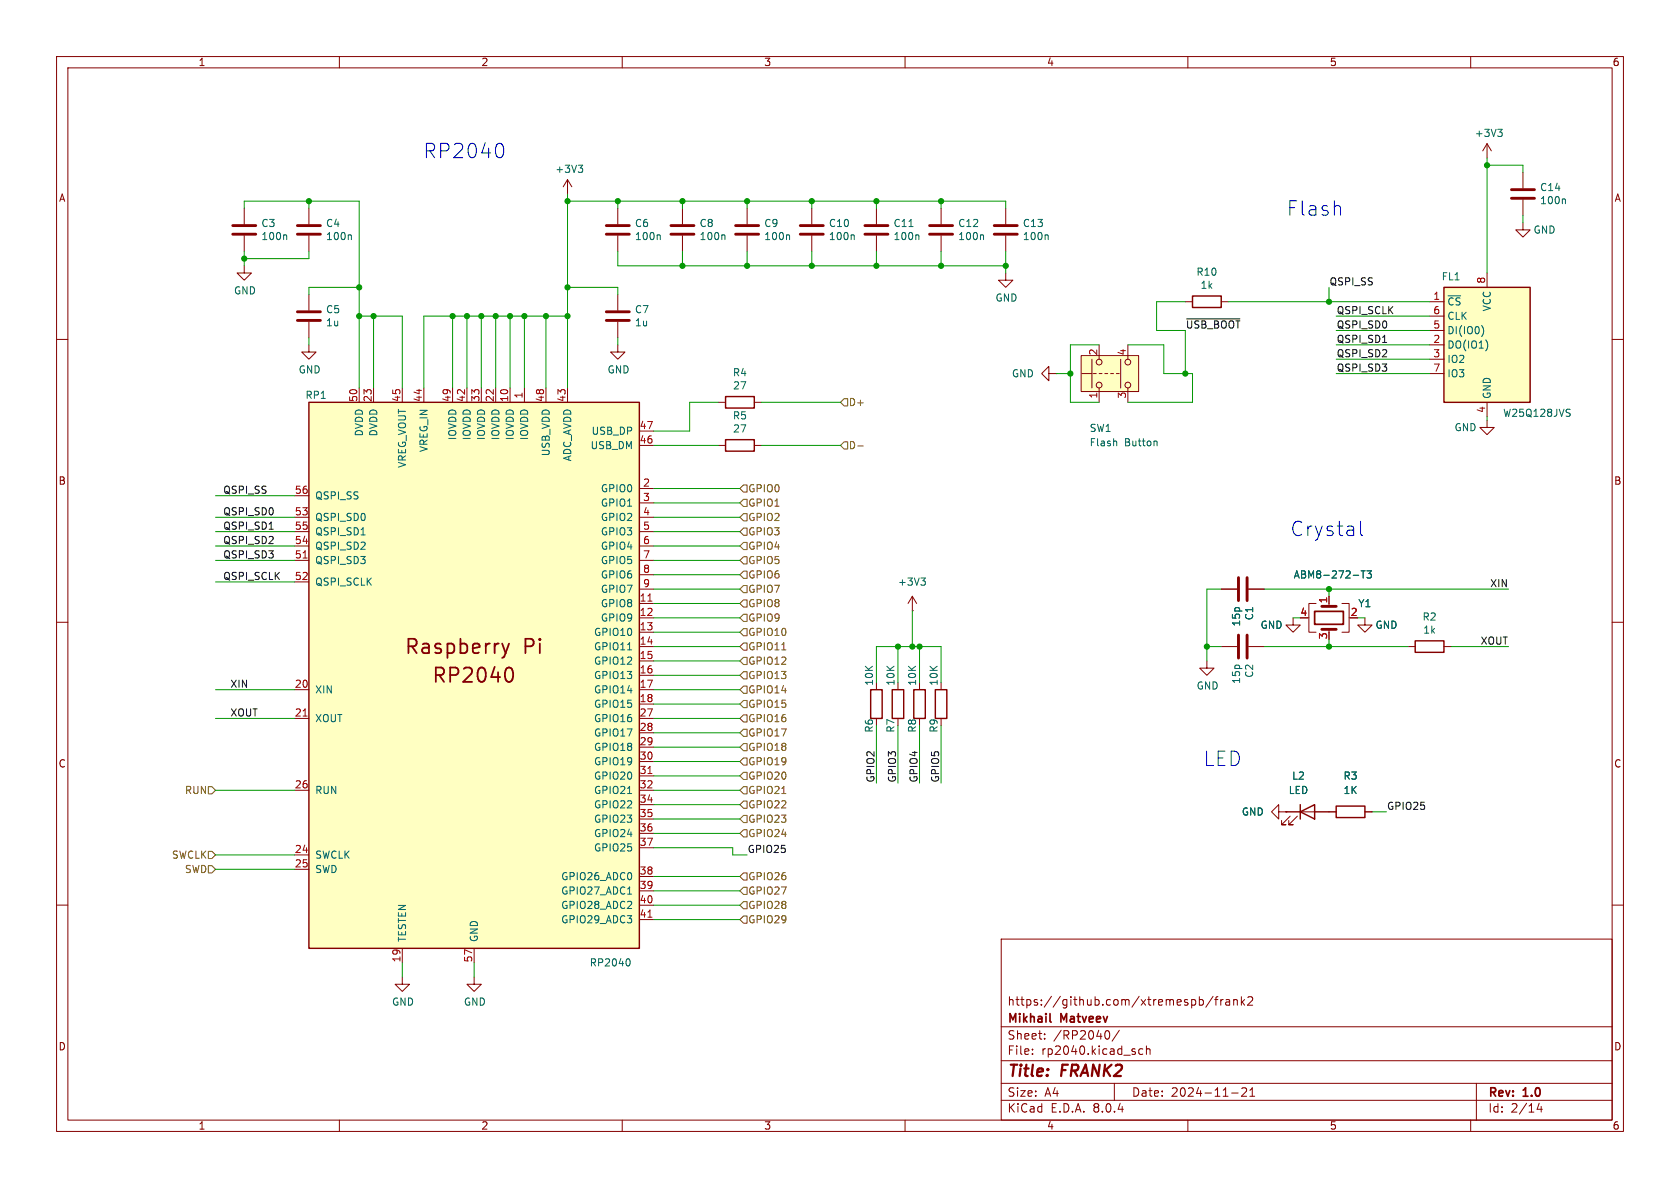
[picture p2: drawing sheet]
<svg xmlns="http://www.w3.org/2000/svg" width="297mm" height="210mm" viewBox="0 0 297 210" stroke-linecap="round" stroke-linejoin="round" font-family="sans-serif">
<g fill="none" stroke="#840000" stroke-width=".18">
<path d="M10 10h277v190h-277zM12 12h273v186h-273zM60 10v2M110 10v2M160 10v2M210 10v2M260 10v2M10 60h2M285 60h2M10 110h2M285 110h2M10 160h2"/>
<path d="M285 160h2M177 166h108v32h-108zM212 176.2v1.5M212 176.8l.5-.1 .2 .3v.4l-.1 .2h-.6M214.5 176.1l-1.3 2M214.7 176.7h.6M215.3 176.2l-.3 .2v1.3M215.8 176.7v1M216.2 176.7l-.2 .1-.2 .2M216.7 176.8h.6l.1 .9M217.4 177.1h-.5a.29 .29 0 0 0-.2 .3 .29 .29 0 0 0 .2 .3l.5-.1M218.1 176.8l.2-.1 .4 .1v.9"/>
<path d="M218.1 176.7v1M219.5 176.2v1.5M219.6 177.1l.4 .6M220 176.7l-.5 .6M220.6 176.3l.6-.1 .2 .1 .1 .3-1 1.1h1M60 198v2M110 198v2M160 198v2M177 194.5h108M177 191.5h108M177 187.5h108M177 181.5h108"/>
<path d="M182.5 186.3v.1M182.5 185.5v.1M184.7 183.6v.1M184.7 182.8v.1M195.7 182.2a.81 .81 0 0 1 .6 .6 .81 .81 0 0 1-.3 .8l-.3 .1M197 191.5v3M197.9 182.1l-1.3 2M202 185.5l-.4-.1-.3 .3v.4l.2 .2h.5M202.7 185.5l.2-.1 .3 .1 .1 .9M202.7 184.9v1.5M210 198v2M217.7 193.2h1.2"/>
<path d="M219.5 192.4l.6-.1 .2 .1 .1 .3-.9 1.1h.9M221 193.8h.8M221 192.7l.4-.4v1.5M260 198v2M261 191.5v6.5M272.1 195l-.4 1.1h1M272.5 195.6v1"/>
</g>
<path d="M185.6 180.5l.2 .2" fill="none" stroke="#840000" stroke-width=".3"/>
<path d="M54.6 71.1h58.4v96.5h-58.4z" fill="#ffffc2"/>
<path d="M54.6 71.1h58.4v96.5h-58.4zM128.3 70.1h5v2h-5zM128.3 77.7h5v2.1h-5zM250.2 113.3h5.1v2h-5.1zM229.9 143.5l2.5-1.3v2.6zM229.9 142.2v2.6M236.2 142.5h5.1v2h-5.1z" fill="none" stroke="#840000" stroke-width=".25"/>
<path d="M88.8 113.8l.6 1.7M89.4 115.5l-.3 .6-.3 .2M89.9 118a.65 .65 0 0 1 .7 .5 1.49 1.49 0 0 1-.5 2h-.2M90 113.8l-.6 1.7" fill="none" stroke="#840000" stroke-width=".32"/>
<g fill="none" stroke="#840000" stroke-width=".18">
<path d="M166.4 36.8v2.8M166.4 41.7v2.8M63.5 68.6v2.5M66 68.6v2.5M71.1 68.6v2.5M74.9 68.6v2.5M80 68.6v2.5M82.5 68.6v2.5M85.1 68.6v2.5M87.6 68.6v2.5M90.2 68.6v2.5M92.7 68.6v2.5"/>
<path d="M96.5 68.6v2.5M100.3 68.6v2.5M113 78.7h2.6M113 76.2h2.6M127 78.7h1.3M127 71.1h1.3M133.3 78.7h1.3M133.3 71.1h1.3M262.9 74.3v1.3h1.3l-1.3 1.2-1.3-1.2h1.3M52.1 91.4h2.5M52.1 94h2.5M52.1 99.1h2.5"/>
<path d="M52.1 96.5h2.5M52.1 87.6h2.5M113 86.4h2.6M113 88.9h2.6M113 91.4h2.6M113 94h2.6M113 99.1h2.6M113 96.5h2.6M52.1 102.9h2.5M113 106.7h2.6M113 109.2h2.6M113 111.8h2.6"/>
<path d="M113 114.3h2.6M113 116.8h2.6M113 119.4h2.6M113 101.6h2.6M113 104.1h2.6M213.4 116.8v1.3h1.2l-1.2 1.3-1.3-1.3h1.3M215.9 114.3h2.8M215.9 104.1h2.8M220.7 114.3h2.8M220.7 104.1h2.8M228.6 109.2v1.3h1.3l-1.3 1.3-1.3-1.3h1.3M231.1 109.2h.3"/>
<path d="M232.7 106.7h-1.3v5.1h1.3M234.9 105.4v1.3M234.9 111.3v.5M237.2 106.7h1.3v5.1h-1.3M241.3 109.2v1.3h1.3l-1.3 1.3-1.3-1.3h1.3M248.9 114.3h1.3M255.3 114.3h1.2M52.1 121.9h2.5M52.1 127h2.5M52.1 139.7h2.5M113 121.9h2.6M113 124.5h2.6"/>
<path d="M113 127h2.6M113 139.7h2.6M113 129.5h2.6M113 132.1h2.6M113 134.6h2.6M113 137.2h2.6M52.1 151.1h2.5M52.1 153.7h2.5M113 142.2h2.6M113 144.8h2.6M113 147.3h2.6M113 149.9h2.6"/>
<path d="M113 154.9h2.6M113 157.5h2.6M227.3 143.5h8.9M228.1 144.3l-1.5 1.5h.7h-.7v-.8M229.4 144.3l-1.6 1.5h.8h-.8v-.8M241.3 143.5h1.3M71.1 167.6v2.6M83.8 167.6v2.6M113 160h2.6M113 162.6h2.6"/>
</g>
<path d="M53.6 98.6h.7M114.5 106.3h.8M53.6 126.6h.7M114.5 136.7h.8M114.5 162.1h.8" fill="none" stroke="#a90000" stroke-width=".18"/>
<path d="M173.7 41.5l.2 .2v.7M63.8 94.6h.8M110.9 114.9h.8M239.2 101.7h1M240.6 100.9h.8M241 100.9v1.3M241.7 100.9h.7l-.4 .5 .4 .1v.6l-.2 .1-.5-.1M110.9 140.3h.8M110.9 158.1h.8M111.1 169.5a.79 .79 0 0 1 0 1.3" fill="none" stroke="#006464" stroke-width=".18"/>
<path d="M164.3 39.9h4.1M164.3 41.4h4.1M218.9 102.1v4.1M218.9 112.3v4M220.5 102.1v4.1M220.5 112.3v4M233.7 107.2h2.5M233.7 111.3h2.5" fill="none" stroke="#840000" stroke-width=".51"/>
<path d="M232.4 108.1h5.1v2.3h-5.1z" fill="none" stroke="#840000" stroke-width=".3"/>
<path d="M255.3 50.8h15.2v20.3h-15.2z" fill="#ffffc2"/>
<path d="M210.8 52.3h5.1v2.1h-5.1zM255.3 50.8h15.2v20.3h-15.2z" fill="none" stroke="#840000" stroke-width=".25"/>
<g fill="none" stroke="#840000" stroke-width=".18">
<path d="M143.5 36.8v2.8M154.9 36.8v2.8M177.8 36.8v2.8M262.9 25.4v2.5M262.9 25.4l-.8 1.3M262.9 25.4l.8 1.3M269.2 39.4v1.2h1.3l-1.3 1.3-1.2-1.3h1.2M269.2 30.5v2.8M269.2 35.3v2.8M143.5 41.7v2.8M154.9 41.7v2.8M177.8 48.3v1.2h1.3l-1.3 1.3-1.3-1.3h1.3"/>
<path d="M177.8 41.7v2.8M209.5 53.3h1.3M215.9 53.3h1.3M252.7 53.3h2.6M252.7 58.4h2.6M252.7 55.9h2.6M262.9 48.3v2.5M185.4 66v-1.2l-1.3 1.2 1.3 1.3v-1.3h1.3M186.7 66h.1M252.7 61h2.6M252.7 63.5h2.6M252.7 66h2.6"/>
<path d="M262.9 71.1v2.6"/>
</g>
<path d="M264.8 22.9h.8l-.5 .4M265.3 23.3l.3 .3v.3l-.3 .2M276.6 35.2l.1 .1v.7M150.8 41.5l.2 .2v.7M160.7 40.1h.7M162.3 41.5l.1 .2v.7M185.1 41.5l.2 .2v.7M262 57.6a1.49 1.49 0 0 1 0 1.8M263 60.6v.9M277.1 72.3l.5 .1M277.3 73l.3 .2-.3 .4" fill="none" stroke="#006464" stroke-width=".18"/>
<path d="M141.5 39.9h4M152.9 39.9h4.1M175.8 39.9h4M267.2 35.1h4.1M267.2 33.5h4.1M141.5 41.4h4M152.9 41.4h4.1M175.8 41.4h4" fill="none" stroke="#840000" stroke-width=".51"/>
<path d="M191.1 62.9h10.2v6.3h-10.2z" fill="#ffffc2"/>
<g fill="none" stroke="#840000" stroke-width=".18">
<path d="M43.2 36.8v2.8M54.6 36.8v2.8M100.3 31.8l-.7 1.2M100.3 31.8v2.5M100.3 31.8l.8 1.2M109.2 36.8v2.8M120.6 36.8v2.8M132.1 36.8v2.8M43.2 47v1.3h1.2l-1.2 1.2-1.3-1.2h1.3M43.2 41.7v2.8M54.6 41.7v2.8M54.6 52.1v2.8"/>
<path d="M54.6 56.9v2.8M109.2 41.7v2.8M109.2 52.1v2.8M109.2 56.9v2.8M120.6 41.7v2.8M132.1 41.7v2.8M54.6 61v1.2h1.3l-1.3 1.3-1.3-1.3h1.3M109.2 61v1.2h1.3l-1.3 1.3-1.3-1.3h1.3M191.1 62.9h10.2v6.3h-10.2zM191.3 66h1.7M193 63.5v5.1M193.3 66h.5"/>
<path d="M194.3 66h.5M194.3 61v2.5M194.3 68.6v2.5M195.3 66h.5M196.3 66h.5M197.4 66h.5M198.1 63.5v5.1M199.4 61v2.5M199.4 68.6v2.5M161.3 108h.1M161.3 105.4l-.8 1.3M161.3 105.4v2.6"/>
<path d="M161.3 105.4l.8 1.3M215.9 104.1h2.8M220.7 104.1h2.8M234.9 105.4v1.3M154.9 120.7v1.2M158.7 120.7v1.2M162.6 120.7v1.2M166.4 120.7v1.2M226.1 143.5v-1.3l-1.3 1.3 1.3 1.3v-1.3h1.2M227.3 143.5h.1M227.3 143.5h2.6M232.4 143.5h3.8"/>
<path d="M241.3 143.5h1.3M71.1 172.7v1.3h1.3l-1.3 1.3-1.3-1.3h1.3M83.8 172.7v1.3h1.3l-1.3 1.3-1.3-1.3h1.3"/>
<circle cx="194.3" cy="68.1" r=".51"/>
<circle cx="194.3" cy="64" r=".51"/>
<circle cx="199.4" cy="68.1" r=".51"/>
<circle cx="199.4" cy="64" r=".51"/>
</g>
<g fill="none" stroke="#006464" stroke-width=".18">
<path d="M102.2 29.2h.8l-.4 .5M102.8 29.7l.2 .2v.3l-.2 .3M50.5 41.5l.2 .2v.7M61.9 41.5l.2 .2v.7M116.5 41.5l.2 .2v.7M128 41.5l.2 .2v.7M139.4 41.5l.2 .2v.7M197.4 78v.8M204.4 78l.2 .1v.7M162.8 102.2h.8l-.4 .5M163.3 102.7l.3 .2v.3l-.3 .2M239.2 101.7h1"/>
<path d="M240.6 100.9h.8M241 100.9v1.3M241.7 100.9h.7l-.4 .5 .4 .1v.6l-.2 .1-.5-.1"/>
</g>
<path d="M153.9 121.9h2.1v5.1h-2.1zM157.7 121.9h2.1v5.1h-2.1zM161.5 121.9h2.1v5.1h-2.1zM165.4 121.9h2v5.1h-2z" fill="none" stroke="#840000" stroke-width=".25"/>
<g fill="none" stroke="#840000" stroke-width=".51">
<path d="M41.1 39.9h4.1M52.6 39.9h4M107.2 39.9h4.1M118.6 39.9h4.1M130 39.9h4.1M41.1 41.4h4.1M52.6 41.4h4M52.6 56.6h4M52.6 55.1h4M107.2 41.4h4.1M107.2 56.6h4.1M107.2 55.1h4.1"/>
<path d="M118.6 41.4h4.1M130 41.4h4.1"/>
</g>
<g fill="none" stroke="#725600" stroke-width=".18">
<path d="M149.2 78.1h.7v1.3h-.7l-.6-.7zM149.2 70.5h.7v1.3h-.7l-.6-.7zM151.6 78.8h1M131.4 98.4h.7v1.3h-.7l-.6-.6zM131.4 93.3h.7v1.3h-.7l-.6-.6zM131.4 88.3h.7v1.2h-.7l-.6-.6zM131.4 95.9h.7v1.3h-.7l-.6-.7zM131.4 85.7h.7v1.3h-.7l-.6-.6zM131.4 90.8h.7v1.3h-.7l-.6-.7zM131.4 106h.7v1.3h-.7l-.6-.6zM131.4 103.5h.7v1.3h-.7l-.6-.7zM131.4 111.1h.7v1.3h-.7l-.6-.6z"/>
<path d="M131.4 118.7h.7v1.3h-.7l-.6-.6zM131.4 101h.7v1.2h-.7l-.6-.6zM131.4 108.6h.7v1.3h-.7l-.6-.7zM131.4 113.7h.7v1.2h-.7l-.6-.6zM131.4 116.2h.7v1.3h-.7l-.6-.7zM138.2 114.9h.7M36.8 139.1h.7l.6 .6-.6 .6h-.7zM131.4 126.4h.7v1.2h-.7l-.6-.6zM131.4 123.8h.7v1.3h-.7l-.6-.6zM131.4 121.3h.7v1.3h-.7l-.6-.7zM131.4 136.5h.7v1.3h-.7l-.6-.6zM131.4 139.1h.7v1.2h-.7l-.6-.6z"/>
<path d="M131.4 131.4h.7v1.3h-.7l-.6-.6zM131.4 128.9h.7v1.3h-.7l-.6-.7zM131.4 134h.7v1.3h-.7l-.6-.7zM36.8 153h.7l.6 .7-.6 .6h-.7zM36.8 150.5h.7l.6 .6-.6 .7h-.7zM131.4 146.7h.7v1.3h-.7l-.6-.7zM131.4 144.1h.7v1.3h-.7l-.6-.6zM131.4 141.6h.7v1.3h-.7l-.6-.7zM131.4 159.4h.7v1.3h-.7l-.6-.7zM131.4 154.3h.7v1.3h-.7l-.6-.7zM131.4 156.8h.7v1.3h-.7l-.6-.6zM138.2 140.3h.7"/>
<path d="M131.4 161.9h.7v1.3h-.7l-.6-.6z"/>
</g>
<path d="M209.8 56.4h9.4M244.4 60.5h.7M47.6 93.6h.7" fill="none" stroke="#0f0f0f" stroke-width=".18"/>
<path d="M88.4 25.3a1.49 1.49 0 0 1 .5 2.1l-.5 .5M240.5 92.1v2.2l.4 .4" fill="none" stroke="#0000c2" stroke-width=".18"/>
<g fill="none" stroke="#009600" stroke-width=".18">
<path d="M43.2 36.8v-1.2h20.3v33M54.6 35.6v1.2M100.3 35.6h77.5v1.2M100.3 34.3v34.3M109.2 35.6v1.2M120.6 35.6v1.2M132.1 35.6v1.2M143.5 35.6v1.2M154.9 35.6v1.2M166.4 35.6v1.2M262.9 27.9v20.4M262.9 29.2h6.3v1.3"/>
<path d="M269.2 38.1v1.3M43.2 44.5v2.5M54.6 44.5v1.2h-11.4M54.6 59.7v1.3M63.5 50.8h-8.9v1.3M63.5 55.9h7.6v12.7M66 55.9v12.7M80 55.9v12.7M82.5 55.9v12.7M85.1 55.9v12.7M87.6 55.9v12.7M90.2 55.9v12.7"/>
<path d="M92.7 55.9v12.7M96.5 55.9v12.7M100.3 50.8h8.9v1.3M100.3 55.9h-25.4v12.7M109.2 44.5v2.5h68.6M109.2 59.7v1.3M120.6 44.5v2.5M132.1 44.5v2.5M143.5 44.5v2.5M154.9 44.5v2.5M166.4 44.5v2.5M177.8 44.5v3.8"/>
<path d="M209.5 53.3h-5v5.1h5v7.6M217.2 53.3h35.5M234.9 50.8v2.5M236.2 55.9h16.5M236.2 58.4h16.5M115.6 78.7h11.4M127 71.1h-5.1v5.1h-6.3M134.6 78.7h14M134.6 71.1h14M186.7 66h2.5M194.3 61h-5.1v10.1h5.1M199.4 61h6.3v5h5.1v5.1h-11.4"/>
<path d="M236.2 66h16.5M236.2 61h16.5M236.2 63.5h16.5M262.9 73.7v.6M38.1 91.4h14M38.1 96.5h14M38.1 99.1h14M38.1 94h14M38.1 87.6h14M115.6 88.9h15.2M115.6 91.4h15.2M115.6 86.4h15.2"/>
<path d="M115.6 96.5h15.2M115.6 99.1h15.2M115.6 94h15.2M38.1 102.9h14M115.6 104.1h15.2M115.6 109.2h15.2M115.6 106.7h15.2M115.6 101.6h15.2M115.6 111.8h15.2M115.6 114.3h15.2M115.6 116.8h15.2M115.6 119.4h15.2"/>
<path d="M158.7 114.3v6.4M161.3 108v6.3M162.6 114.3v6.4M213.4 114.3h2.5M215.9 104.1h-2.5v12.7M223.5 104.1h43.2M223.5 114.3h25.4M228.6 109.2h1.3M234.9 104.1v1.3M234.9 113v1.3M240 109.2h1.3M256.5 114.3h10.2"/>
<path d="M38.1 139.7h14M38.1 127h14M38.1 121.9h14M115.6 137.2h15.2M115.6 124.5h15.2M115.6 139.7h15.2M115.6 127h15.2M115.6 121.9h15.2M115.6 129.5h15.2M115.6 134.6h15.2M115.6 132.1h15.2M154.9 120.7v-6.4h11.5v6.4"/>
<path d="M154.9 128.3v10.1M158.7 128.3v10.1M162.6 128.3v10.1M166.4 128.3v10.1M38.1 151.1h14M38.1 153.7h14M115.6 142.2h15.2M115.6 149.9h13.9v1.2h2.6M115.6 144.8h15.2M115.6 157.5h15.2M115.6 154.9h15.2M115.6 147.3h15.2"/>
<path d="M242.6 143.5h2.5M71.1 170.2v2.5M83.8 170.2v2.5M115.6 162.6h15.2M115.6 160h15.2"/>
</g>
<g fill="#009600" stroke="#009600" stroke-width=".18">
<circle cx="166.4" cy="35.6" r=".46"/>
<circle cx="120.6" cy="47" r=".46"/>
<circle cx="154.9" cy="47" r=".46"/>
<circle cx="154.9" cy="35.6" r=".46"/>
<circle cx="166.4" cy="47" r=".46"/>
<circle cx="177.8" cy="47" r=".46"/>
<circle cx="90.2" cy="55.9" r=".46"/>
<circle cx="87.6" cy="55.9" r=".46"/>
<circle cx="85.1" cy="55.9" r=".46"/>
<circle cx="96.5" cy="55.9" r=".46"/>
<circle cx="100.3" cy="50.8" r=".46"/>
<circle cx="92.7" cy="55.9" r=".46"/>
<circle cx="63.5" cy="55.9" r=".46"/>
<circle cx="100.3" cy="55.9" r=".46"/>
<circle cx="54.6" cy="35.6" r=".46"/>
<circle cx="109.2" cy="35.6" r=".46"/>
<circle cx="120.6" cy="35.6" r=".46"/>
<circle cx="132.1" cy="35.6" r=".46"/>
<circle cx="143.5" cy="47" r=".46"/>
<circle cx="132.1" cy="47" r=".46"/>
<circle cx="100.3" cy="35.6" r=".46"/>
<circle cx="143.5" cy="35.6" r=".46"/>
<circle cx="80" cy="55.9" r=".46"/>
<circle cx="82.5" cy="55.9" r=".46"/>
<circle cx="66" cy="55.9" r=".46"/>
<circle cx="43.2" cy="45.7" r=".46"/>
<circle cx="63.5" cy="50.8" r=".46"/>
<circle cx="234.9" cy="53.3" r=".46"/>
<circle cx="209.5" cy="66" r=".46"/>
<circle cx="189.2" cy="66" r=".46"/>
<circle cx="158.7" cy="114.3" r=".46"/>
<circle cx="162.6" cy="114.3" r=".46"/>
<circle cx="161.3" cy="114.3" r=".46"/>
<circle cx="262.9" cy="29.2" r=".46"/>
<circle cx="234.9" cy="114.3" r=".46"/>
<circle cx="213.4" cy="114.3" r=".46"/>
<circle cx="234.9" cy="104.1" r=".46"/>
</g>
<g font-size="3.5" fill="#0000c2">
<text x="74.7" y="28.2">RP2040</text>
<text x="227.3" y="38.4">Flash</text>
<text x="228" y="95">Crystal</text>
<text x="212.6" y="135.6">LED</text>
</g>
<g font-size="3.5" fill="#840000">
<text x="71.4" y="116">Raspberry</text>
<text x="92.5" y="116">Pi</text>
<text x="76.2" y="121.1">RP2040</text>
</g>
<g font-size="2.8" fill="#840000">
<text x="178" y="190.9">Title:</text>
<text x="187.7" y="190.9">FRANK2</text>
</g>
<g font-size="2.1" fill="#840000">
<text x="178" y="178">https://github.com/xtremespb/frank2</text>
<text x="178" y="184">Sheet:</text>
<text x="178" y="181.2">Mikhail</text>
<text x="186.2" y="184">/RP2040/</text>
<text x="187.6" y="181.2">Matveev</text>
<text x="178" y="186.7">File:</text>
<text x="184.1" y="186.7">rp2040.kicad_sch</text>
<text x="178" y="196.9">KiCad</text>
<text x="178" y="194.1">Size:</text>
<text x="184.7" y="194.1">A4</text>
<text x="185.7" y="196.9">E.D.A.</text>
<text x="193.3" y="196.9">8.0.4</text>
<text x="200" y="194.1">Date:</text>
<text x="207" y="194.1">2024-11-21</text>
<text x="263" y="194.3">Rev:</text>
<text x="263" y="196.9">Id:</text>
<text x="267.1" y="196.9">2/14</text>
<text x="269.4" y="194.3">1.0</text>
</g>
<g font-size="1.8" fill="#840000">
<text x="35" y="11.9">1</text>
<text x="85" y="11.9">2</text>
<text x="135" y="11.9">3</text>
<text x="185" y="11.9">4</text>
<text x="235" y="11.9">5</text>
<text x="285" y="11.9">6</text>
<text x="10.3" y="35.9">A</text>
<text x="285.3" y="35.9">A</text>
<text x="10.3" y="85.9">B</text>
<text x="285.3" y="85.9">B</text>
<text x="10.3" y="135.9">C</text>
<text x="285.3" y="135.9">C</text>
<text x="10.3" y="185.9">D</text>
<text x="285.3" y="185.9">D</text>
<text x="35" y="199.9">1</text>
<text x="85" y="199.9">2</text>
<text x="135" y="199.9">3</text>
<text x="185" y="199.9">4</text>
<text x="235" y="199.9">5</text>
<text x="285" y="199.9">6</text>
</g>
<g font-size="1.8" fill="#006464">
<text x="260.6" y="24.4">+3V3</text>
<text x="98.1" y="30.8">+3V3</text>
<text x="272.2" y="34">C14</text>
<text x="46.1" y="40.3">C3</text>
<text x="57.5" y="40.3">C4</text>
<text x="112.2" y="40.3">C6</text>
<text x="123.6" y="40.3">C8</text>
<text x="135" y="40.3">C9</text>
<text x="146.4" y="40.3">C10</text>
<text x="157.9" y="40.3">C11</text>
<text x="169.3" y="40.3">C12</text>
<text x="180.7" y="40.3">C13</text>
<text x="271" y="41.5">GND</text>
<text x="272.2" y="36.3">100n</text>
<text x="46.1" y="42.6">100n</text>
<text x="57.5" y="42.6">100n</text>
<text x="112.2" y="42.6">100n</text>
<text x="123.6" y="42.6">100n</text>
<text x="135" y="42.6">100n</text>
<text x="146.4" y="42.6">100n</text>
<text x="157.9" y="42.6">100n</text>
<text x="169.3" y="42.6">100n</text>
<text x="180.7" y="42.6">100n</text>
<text x="41.3" y="52.2">GND</text>
<text x="175.9" y="53.5">GND</text>
<text x="211.4" y="48.9">R10</text>
<text x="212.1" y="51.3">1k</text>
<text x="254.8" y="49.8">FL1</text>
<text x="57.5" y="55.6">C5</text>
<text x="57.5" y="57.9">1u</text>
<text x="112.2" y="55.6">C7</text>
<text x="112.2" y="57.9">1u</text>
<text x="255.8" y="54.2">~{CS}</text>
<text x="255.8" y="59.3">DI(IO0)</text>
<text x="255.8" y="56.7">CLK</text>
<text x="263.8" y="55.1" transform="rotate(-90 263.8 55.1)">VCC</text>
<text x="255.8" y="61.8">DO(IO1)</text>
<text x="255.8" y="64.4">IO2</text>
<text x="52.7" y="66.2">GND</text>
<text x="53.9" y="70.7">RP1</text>
<text x="107.3" y="66.2">GND</text>
<text x="129.5" y="66.7">R4</text>
<text x="129.5" y="69">27</text>
<text x="178.8" y="66.9">GND</text>
<text x="255.8" y="66.9">IO3</text>
<text x="263.8" y="70.6" transform="rotate(-90 263.8 70.6)">GND</text>
<text x="64.4" y="77.2" transform="rotate(-90 64.4 77.2)">DVDD</text>
<text x="66.9" y="77.2" transform="rotate(-90 66.9 77.2)">DVDD</text>
<text x="80.9" y="77.9" transform="rotate(-90 80.9 77.9)">IOVDD</text>
<text x="83.4" y="77.9" transform="rotate(-90 83.4 77.9)">IOVDD</text>
<text x="86" y="77.9" transform="rotate(-90 86 77.9)">IOVDD</text>
<text x="88.5" y="77.9" transform="rotate(-90 88.5 77.9)">IOVDD</text>
<text x="91" y="77.9" transform="rotate(-90 91 77.9)">IOVDD</text>
<text x="93.6" y="77.9" transform="rotate(-90 93.6 77.9)">IOVDD</text>
<text x="104.5" y="77.1">USB_DP</text>
<text x="129.5" y="74.3">R5</text>
<text x="129.5" y="76.7">27</text>
<text x="192.5" y="76.6">SW1</text>
<text x="257" y="76.4">GND</text>
<text x="265.6" y="73.9">W25Q128JVS</text>
<text x="72" y="82.8" transform="rotate(-90 72 82.8)">VREG_VOUT</text>
<text x="75.8" y="80" transform="rotate(-90 75.8 80)">VREG_IN</text>
<text x="97.4" y="80.7" transform="rotate(-90 97.4 80.7)">USB_VDD</text>
<text x="101.2" y="81.7" transform="rotate(-90 101.2 81.7)">ADC_AVDD</text>
<text x="104.3" y="79.6">USB_DM</text>
<text x="192.5" y="79.1">Flash</text>
<text x="198.8" y="79.1">Button</text>
<text x="55.6" y="88.5">QSPI_SS</text>
<text x="106.1" y="87.2">GPIO0</text>
<text x="106.1" y="89.8">GPIO1</text>
<text x="55.6" y="92.3">QSPI_SD0</text>
<text x="55.6" y="94.8">QSPI_SD1</text>
<text x="106.1" y="92.3">GPIO2</text>
<text x="106.1" y="94.8">GPIO3</text>
<text x="55.6" y="99.9">QSPI_SD3</text>
<text x="55.6" y="97.4">QSPI_SD2</text>
<text x="106.1" y="97.4">GPIO4</text>
<text x="106.1" y="99.9">GPIO5</text>
<text x="55.6" y="103.7">QSPI_SCLK</text>
<text x="106.1" y="107.5">GPIO8</text>
<text x="106.1" y="102.5">GPIO6</text>
<text x="106.1" y="105">GPIO7</text>
<text x="158.6" y="103.7">+3V3</text>
<text x="228.6" y="102.5">ABM8-272-T3</text>
<text x="240" y="107.5">Y1</text>
<text x="104.9" y="112.6">GPIO10</text>
<text x="106.1" y="110.1">GPIO9</text>
<text x="219.4" y="110.8" transform="rotate(-90 219.4 110.8)">15p</text>
<text x="221.7" y="109.8" transform="rotate(-90 221.7 109.8)">C1</text>
<text x="222.8" y="111.4">GND</text>
<text x="243.1" y="111.4">GND</text>
<text x="251.4" y="109.9">R2</text>
<text x="251.5" y="112.2">1k</text>
<text x="104.9" y="115.2">GPIO11</text>
<text x="104.9" y="117.7">GPIO12</text>
<text x="221.7" y="119.9" transform="rotate(-90 221.7 119.9)">C2</text>
<text x="55.6" y="122.8">XIN</text>
<text x="104.9" y="120.2">GPIO13</text>
<text x="104.9" y="122.8">GPIO14</text>
<text x="104.9" y="125.3">GPIO15</text>
<text x="154.5" y="121.3" transform="rotate(-90 154.5 121.3)">10K</text>
<text x="158.3" y="121.3" transform="rotate(-90 158.3 121.3)">10K</text>
<text x="162.2" y="121.3" transform="rotate(-90 162.2 121.3)">10K</text>
<text x="166" y="121.3" transform="rotate(-90 166 121.3)">10K</text>
<text x="211.5" y="122.1">GND</text>
<text x="219.4" y="121" transform="rotate(-90 219.4 121)">15p</text>
<text x="55.6" y="127.9">XOUT</text>
<text x="104.9" y="127.9">GPIO16</text>
<text x="104.9" y="130.4">GPIO17</text>
<text x="154.5" y="129.6" transform="rotate(-90 154.5 129.6)">R6</text>
<text x="158.3" y="129.6" transform="rotate(-90 158.3 129.6)">R7</text>
<text x="162.2" y="129.6" transform="rotate(-90 162.2 129.6)">R8</text>
<text x="166" y="129.6" transform="rotate(-90 166 129.6)">R9</text>
<text x="104.9" y="132.9">GPIO18</text>
<text x="104.9" y="135.5">GPIO19</text>
<text x="55.6" y="140.6">RUN</text>
<text x="104.9" y="138">GPIO20</text>
<text x="104.9" y="140.6">GPIO21</text>
<text x="104.9" y="143.1">GPIO22</text>
<text x="227.7" y="140.6">LED</text>
<text x="228.3" y="138">L2</text>
<text x="237.4" y="138">R3</text>
<text x="237.4" y="140.6">1K</text>
<text x="104.9" y="145.6">GPIO23</text>
<text x="104.9" y="148.2">GPIO24</text>
<text x="219.4" y="144.4">GND</text>
<text x="55.6" y="152">SWCLK</text>
<text x="55.6" y="154.5">SWD</text>
<text x="99.1" y="155.8">GPIO26_ADC0</text>
<text x="104.9" y="150.7">GPIO25</text>
<text x="99.1" y="158.3">GPIO27_ADC1</text>
<text x="99.1" y="160.9">GPIO28_ADC2</text>
<text x="72" y="166.6" transform="rotate(-90 72 166.6)">TESTEN</text>
<text x="84.7" y="166.6" transform="rotate(-90 84.7 166.6)">GND</text>
<text x="99.1" y="163.4">GPIO29_ADC3</text>
<text x="104.2" y="171">RP2040</text>
<text x="69.2" y="178">GND</text>
<text x="81.9" y="178">GND</text>
</g>
<g font-size="1.8" fill="#0f0f0f">
<text x="234.9" y="50.5">QSPI_SS</text>
<text x="209.5" y="58.2">~{USB_BOOT}</text>
<text x="236.2" y="55.6">QSPI_SCLK</text>
<text x="236.2" y="58.2">QSPI_SD0</text>
<text x="236.2" y="65.8">QSPI_SD3</text>
<text x="236.2" y="60.7">QSPI_SD1</text>
<text x="236.2" y="63.2">QSPI_SD2</text>
<text x="39.4" y="87.4">QSPI_SS</text>
<text x="39.4" y="93.7">QSPI_SD1</text>
<text x="39.4" y="91.2">QSPI_SD0</text>
<text x="39.4" y="96.3">QSPI_SD2</text>
<text x="39.4" y="98.8">QSPI_SD3</text>
<text x="39.4" y="102.6">QSPI_SCLK</text>
<text x="263.4" y="103.9">XIN</text>
<text x="261.7" y="114">XOUT</text>
<text x="40.6" y="121.7">XIN</text>
<text x="40.6" y="126.7">XOUT</text>
<text x="154.7" y="138.4" transform="rotate(-90 154.7 138.4)">GPIO2</text>
<text x="158.5" y="138.4" transform="rotate(-90 158.5 138.4)">GPIO3</text>
<text x="162.3" y="138.4" transform="rotate(-90 162.3 138.4)">GPIO4</text>
<text x="166.1" y="138.4" transform="rotate(-90 166.1 138.4)">GPIO5</text>
<text x="245.1" y="143.2">GPIO25</text>
<text x="132.1" y="150.9">GPIO25</text>
</g>
<g font-size="1.8" fill="#a90000">
<text x="253.3" y="53.1">1</text>
<text x="262.6" y="50.2" transform="rotate(-90 262.6 50.2)">8</text>
<text x="253.3" y="58.2">5</text>
<text x="253.3" y="55.6">6</text>
<text x="194.1" y="62.9" transform="rotate(-90 194.1 62.9)">2</text>
<text x="199.1" y="62.9" transform="rotate(-90 199.1 62.9)">4</text>
<text x="253.3" y="60.7">2</text>
<text x="253.3" y="63.2">3</text>
<text x="253.3" y="65.8">7</text>
<text x="63.2" y="71.2" transform="rotate(-90 63.2 71.2)">50</text>
<text x="65.8" y="71.2" transform="rotate(-90 65.8 71.2)">23</text>
<text x="70.9" y="71.2" transform="rotate(-90 70.9 71.2)">45</text>
<text x="74.7" y="71.2" transform="rotate(-90 74.7 71.2)">44</text>
<text x="79.8" y="71.2" transform="rotate(-90 79.8 71.2)">49</text>
<text x="82.3" y="71.2" transform="rotate(-90 82.3 71.2)">42</text>
<text x="84.8" y="71.2" transform="rotate(-90 84.8 71.2)">33</text>
<text x="87.4" y="71.2" transform="rotate(-90 87.4 71.2)">22</text>
<text x="89.9" y="71.2" transform="rotate(-90 89.9 71.2)">10</text>
<text x="92.5" y="70.6" transform="rotate(-90 92.5 70.6)">1</text>
<text x="96.3" y="71.2" transform="rotate(-90 96.3 71.2)">48</text>
<text x="100.1" y="71.2" transform="rotate(-90 100.1 71.2)">43</text>
<text x="194.1" y="70.6" transform="rotate(-90 194.1 70.6)">1</text>
<text x="199.1" y="70.6" transform="rotate(-90 199.1 70.6)">3</text>
<text x="113" y="75.9">47</text>
<text x="262.6" y="73.1" transform="rotate(-90 262.6 73.1)">4</text>
<text x="113" y="78.5">46</text>
<text x="52" y="87.4">56</text>
<text x="113.6" y="86.1">2</text>
<text x="113.6" y="88.6">3</text>
<text x="52" y="91.2">53</text>
<text x="52" y="93.7">55</text>
<text x="113.6" y="91.2">4</text>
<text x="113.6" y="93.7">5</text>
<text x="52" y="98.8">51</text>
<text x="52" y="96.3">54</text>
<text x="113.6" y="96.3">6</text>
<text x="113.6" y="98.8">7</text>
<text x="113.6" y="101.3">8</text>
<text x="52" y="102.6">52</text>
<text x="113" y="106.4">11</text>
<text x="113.6" y="103.9">9</text>
<text x="234.7" y="106.8" transform="rotate(-90 234.7 106.8)">1</text>
<text x="113" y="109">12</text>
<text x="113" y="111.5">13</text>
<text x="229.8" y="109">4</text>
<text x="234.7" y="113.1" transform="rotate(-90 234.7 113.1)">3</text>
<text x="238.7" y="109">2</text>
<text x="113" y="114">14</text>
<text x="113" y="116.6">15</text>
<text x="113" y="119.1">16</text>
<text x="52" y="121.7">20</text>
<text x="113" y="121.7">17</text>
<text x="113" y="124.2">18</text>
<text x="52" y="126.7">21</text>
<text x="113" y="126.7">27</text>
<text x="113" y="129.3">28</text>
<text x="113" y="131.8">29</text>
<text x="113" y="134.4">30</text>
<text x="113" y="136.9">31</text>
<text x="52" y="139.4">26</text>
<text x="113" y="139.4">32</text>
<text x="113" y="142">34</text>
<text x="113" y="144.5">35</text>
<text x="113" y="147.1">36</text>
<text x="113" y="149.6">37</text>
<text x="52" y="150.9">24</text>
<text x="52" y="153.4">25</text>
<text x="113" y="154.7">38</text>
<text x="113" y="157.2">39</text>
<text x="113" y="159.8">40</text>
<text x="113" y="162.3">41</text>
<text x="70.9" y="170.2" transform="rotate(-90 70.9 170.2)">19</text>
<text x="83.6" y="170.2" transform="rotate(-90 83.6 170.2)">57</text>
</g>
<g font-size="1.8" fill="#725600">
<text x="150" y="72">D+</text>
<text x="150" y="79.6">D-</text>
<text x="132.2" y="89.8">GPIO1</text>
<text x="132.2" y="87.2">GPIO0</text>
<text x="132.2" y="94.8">GPIO3</text>
<text x="132.2" y="92.3">GPIO2</text>
<text x="132.2" y="99.9">GPIO5</text>
<text x="132.2" y="97.4">GPIO4</text>
<text x="132.2" y="107.5">GPIO8</text>
<text x="132.2" y="105">GPIO7</text>
<text x="132.2" y="102.5">GPIO6</text>
<text x="132.2" y="112.6">GPIO10</text>
<text x="132.2" y="110.1">GPIO9</text>
<text x="132.2" y="115.2">GPIO11</text>
<text x="132.2" y="117.7">GPIO12</text>
<text x="132.2" y="120.2">GPIO13</text>
<text x="132.2" y="125.3">GPIO15</text>
<text x="132.2" y="122.8">GPIO14</text>
<text x="132.2" y="127.9">GPIO16</text>
<text x="132.2" y="130.4">GPIO17</text>
<text x="132.2" y="132.9">GPIO18</text>
<text x="132.2" y="135.5">GPIO19</text>
<text x="32.6" y="140.6">RUN</text>
<text x="132.2" y="138">GPIO20</text>
<text x="132.2" y="143.1">GPIO22</text>
<text x="132.2" y="140.6">GPIO21</text>
<text x="132.2" y="148.2">GPIO24</text>
<text x="132.2" y="145.6">GPIO23</text>
<text x="30.3" y="152">SWCLK</text>
<text x="32.6" y="154.5">SWD</text>
<text x="132.2" y="155.8">GPIO26</text>
<text x="132.2" y="160.9">GPIO28</text>
<text x="132.2" y="158.3">GPIO27</text>
<text x="132.2" y="163.4">GPIO29</text>
</g>
</svg>
